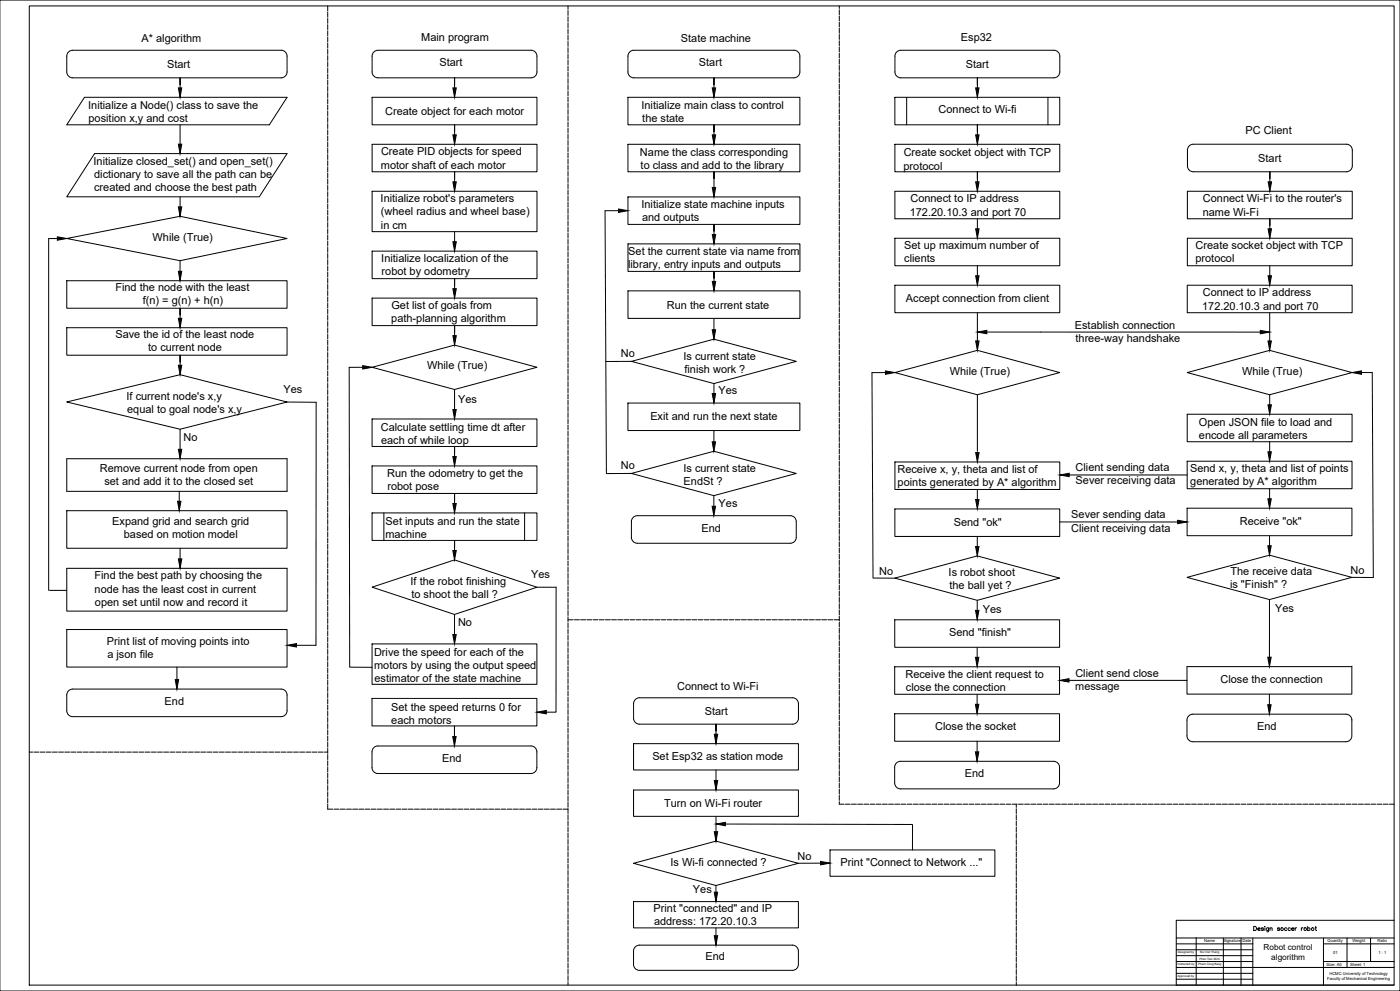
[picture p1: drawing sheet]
<svg xmlns="http://www.w3.org/2000/svg" width="1189mm" height="841mm" viewBox="0 0 1189 841" stroke-linecap="round" stroke-linejoin="round" font-family="sans-serif">
<g fill="none" stroke="#000" stroke-width=".85">
<path d="M0 0h1189v841h-1189M25 5h1159v831h-1159zM58 44l2-1h2h177a5 5 0 0 1 5 5v13a5 5 0 0 1-5 5h-177a5 5 0 0 1-5-5v-13zM317 44l2-1h2h130a5 5 0 0 1 5 5v13a5 5 0 0 1-5 5h-130a5 5 0 0 1-5-5v-13zM535 44l3-1h136a5 5 0 0 1 5 5v13a5 5 0 0 1-5 5h-136a5 5 0 0 1-5-5v-14zM762 44l3-1h130a5 5 0 0 1 5 5v13a5 5 0 0 1-5 5h-130a5 5 0 0 1-5-5v-14zM153 72v-6v13M386 72v-6v13M606 72v-6v13M830 72v-6v13M72 83h172l-15 23h-172zM316 83h140v23h-140z"/>
<path d="M533 83h146v23h-146zM760 83h140v23h-140zM770 83v23M890 83v23M153 106v16M386 112v-6v13M606 112v-6v13M830 112v-6v13M80 130h164l-24 37h-163zM316 122h140v24h-140zM533 122h146v24h-146zM760 122h140v24h-140z"/>
<path d="M1013 122a5 5 0 0 0-5 5v14a5 5 0 0 0 5 5h130a5 5 0 0 0 5-5v-14a5 5 0 0 0-5-5M1013 122h130M386 152v-6v13M606 152v-6v13M830 152v-6v13M1078 152v-6v13M153 167v13M316 162h140v35h-140zM525 179h-11l1 223h21M533 167h146v23h-146zM760 162h140v24h-140zM1008 162h140v24h-140z"/>
<path d="M386 197v13M606 196v-6v14M830 186v13M1078 191v-5v13M49 202h-8v299M57 202l96-18 91 18-91 19zM316 213h140v23h-140zM533 207h146v23h-146zM760 202h140v24h-140zM1008 202h140v24h-140zM57 238h187v24h-187zM153 221v9"/>
<path d="M606 236v-6v14M830 226v13M1078 226v13M316 253h140v23h-140zM386 242v-6v14M533 247h146v23h-146zM760 242h140v23h-140zM1008 242h140v23h-140zM57 278h187v23h-187zM153 267v-5v13M606 270v15M830 265v24"/>
<path d="M1078 265v29M386 282v-6v14M838 282h232M153 318l-96 23 96 23 91-23-91-23M153 307v-6v14M297 312v254h19M308 312h-11M316 312l70-19 70 19-70 19zM536 307l70-19 70 19-70 19zM536 307h-22M740 316l1 175M752 316h-12"/>
<path d="M760 316l70-19 70 19-70 19zM1008 316l70-19 70 19-70 19zM1156 316h9l1 174h-18M386 331v17M606 326v13M830 335v48M1078 335v13M244 341h24v207h-16M316 356h140v23h-140zM533 342h146v23h-146zM1008 352h140v23h-140zM153 364v17"/>
<path d="M606 365v15M1078 375v13M57 389h187v28h-187zM316 395h140v24h-140zM386 385v-6v13M760 392h140v23h-140zM1008 391h140v24h-140zM152 417v8M536 402l70-19 70 19-70 19zM830 415v14M908 403h100M1078 415v13"/>
<path d="M57 433h187v32h-187zM316 435h140v24h-140zM326 435v24M386 425v-6v13M445 435v24M606 421v9M671 438a5 5 0 0 1 5 5v13a5 5 0 0 1-5 5M671 438h-130a5 5 0 0 0-5 5v13a5 5 0 0 0 5 5h130M760 432h140v23h-140zM1008 431h140v24h-140zM830 455v14M900 443h100"/>
<path d="M1078 455v13M153 465v9M386 464v-5v13M57 482h187v37h-187zM316 498l70-23 70 23-70 23zM456 498h16M472 498v106h-8M742 491h18M760 491l70-19 70 19-70 18zM1008 490l70-19 70 19-70 19zM42 501h15M830 509v14"/>
<path d="M1078 509v49M57 534h187v32h-187zM386 521v17M760 526h140v23h-140zM316 546h140v35h-140zM830 549v14M150 566v11M760 566h140v23h-140zM908 577h100M1148 566h-140v23h140M1148 565v24M58 586l4-1h177a5 5 0 0 1 5 5v13a5 5 0 0 1-5 5h-177a5 5 0 0 1-5-5v-14z"/>
<path d="M316 593h140v23h-140zM539 594l2-2h2h130a5 5 0 0 1 5 5v13a5 5 0 0 1-5 5h-130a5 5 0 0 1-5-5v-13zM830 589v14M1078 589v9M386 616v9M760 606h140v23h-140zM1008 611a5 5 0 0 1 5-5h130a5 5 0 0 1 5 5M1008 611v13a5 5 0 0 0 5 5h130a5 5 0 0 0 5-5M1148 611v13M318 634l3-1h130a5 5 0 0 1 5 5v13a5 5 0 0 1-5 5h-130a5 5 0 0 1-5-5v-14zM538 631h140v22h-140zM608 620v-5v13"/>
<path d="M830 629v9M608 653v9M538 670h140v23h-140zM765 669a5 5 0 0 1-5-5v-13a5 5 0 0 1 5-5h130a5 5 0 0 1 5 5v13a5 5 0 0 1-5 5M765 669h130M608 693v13M616 699l159 1M775 700v21M538 733l70-19 70 19-70 18zM705 721h140v23h-140zM705 732l-27 1M608 751v6"/>
<path d="M538 765h140v22h-140zM608 787v7M999 796h185M1016 796v40M1039 796v40M1054 796v40M1064 796v40M1065 786h1a1.9 1.9 0 0 1 1 2 1.9 1.9 0 0 1-1 2h-1zM1068 788h2a1.1 1.1 0 0 0-1-1 1.1 1.1 0 0 0-1 2 1.1 1.1 0 0 0 1 1l1-1M1073 788h-2l2 1-1 1-1-1M1074 786h.1M1074 787v3"/>
<path d="M1077 787v4h-1M1077 788a1.1 1.1 0 0 0-1 0 1.1 1.1 0 0 0 0 1 1.1 1.1 0 0 0 1 0M1078 788h2v2M1078 787v3M1087 788h-2l2 1-1 1-1-1M1093 788a1.1 1.1 0 0 0-2 0 1.1 1.1 0 0 0 0 1 1.1 1.1 0 0 0 2 0M1096 788a1.1 1.1 0 0 0-2 0 1.1 1.1 0 0 0 0 1 1.1 1.1 0 0 0 2 0M1097 788h2a1.1 1.1 0 0 0-2 0 1.1 1.1 0 0 0 0 1 1.1 1.1 0 0 0 1 1l1-1M1100 787v3M1101 787l-1 1M1105 787v3M1106 787l-1 1"/>
<path d="M1110 788a1.1 1.1 0 0 1 2 0 1.1 1.1 0 0 1 0 1 1.1 1.1 0 0 1-2 0M1110 786v4M1117 787h1M1117 786v3l1 1M1124 796v40M1144 796v25M1164 796v20M1184 781h-185v55h185M539 804l2-2h2h130a5 5 0 0 1 5 5v11a5 5 0 0 1-5 5h-130a5 5 0 0 1-5-4v-12zM999 816h65M999 811h65M999 806h65"/>
<path d="M999 801h65M1124 816h60M1124 801h60M999 831h65M999 826h65M999 821h185"/>
<circle cx="1089" cy="788" r="1.2"/>
<circle cx="1108" cy="788" r="1.2"/>
<circle cx="1115" cy="788" r="1.2"/>
</g>
<g fill="#000" stroke="#000" stroke-width=".85">
<path d="M151 75h3l-1 8zM385 75h2l-1 8zM605 75h3l-2 8zM829 75h2l-1 8zM385 114h2l-1 8zM605 114h3l-2 8zM829 114h2l-1 8zM151 122h3l-1 8zM385 154h2l-1 8zM605 159h3l-2 8zM829 154h2l-1 8zM1077 154h3l-2 8z"/>
<path d="M151 176h3l-1 8zM525 177l8 2-8 1zM605 199h3l-2 8zM829 194h2l-1 8zM1077 194h3l-2 8zM49 201l8 1-8 2zM385 205h2l-1 8zM151 230h3l-1 8zM605 239h3l-2 8zM829 234h2l-1 8zM1077 234h3l-2 8zM385 245h2l-1 8z"/>
<path d="M151 270h3l-1 8zM605 280h3l-2 8zM385 285h2l-1 8zM829 289h2l-1 8zM830 282l8-2v3zM1070 280l8 2-8 1zM1077 289h3l-2 8zM151 310h3l-1 8zM308 310l8 2-8 1zM752 315l8 1-8 2zM1148 316l8-1v3zM605 334h3l-2 8z"/>
<path d="M385 348h2l-1 8zM1077 344h3l-2 8zM605 375h3l-2 8zM151 381h3l-1 8zM385 387h2l-1 8zM829 384h2l-1 8zM1077 383h3l-2 8zM900 403l8-1v3zM151 425h3l-2 8zM385 427h2l-1 8zM605 430h3l-2 8zM828 424h3l-1 8z"/>
<path d="M1077 423h3l-2 8zM1000 442l8 1-8 1zM151 474h3l-1 8zM385 467h2l-1 8zM828 464h3l-1 8zM1077 463h2l-1 8zM828 518h3l-1 8zM385 538h2l-1 8zM244 548l8-2v3zM828 558h3l-1 8zM1077 558h2l-1 8zM149 577h3l-2 8z"/>
<path d="M900 577l8-1v3zM828 598h3l-1 8zM1077 598h2l-1 8zM456 604l8-1v3zM384 625h3l-1 8zM607 623h2l-1 8zM828 638h3l-1 8zM607 662h2l-1 8zM608 699l8-1v3zM607 706h2l-1 8zM697 731l8 1-8 2zM607 757h2l-1 8z"/>
<path d="M607 794h2l-1 8z"/>
</g>
<!-- layer: 0 -->
<g fill="none" stroke="#000" stroke-width=".85">
<path d="M278 5v4M278 10v5M278 16v4M482 5v3M482 9v4M482 14v4M482 19v5M713 5v2M713 8v4M713 14v4M713 19v4M278 21v4"/>
<path d="M278 26v4M278 31v5M278 37v4M482 25v4M482 30v4M482 35v4M713 24v4M713 29v4M713 35v4M713 40v4M278 42v4M278 47v4"/>
<path d="M278 52v5M278 58v4M482 40v5M482 46v4M482 51v4M482 56v4M713 45v4M713 50v4M713 56v4M278 63v4M278 68v4M278 73v5"/>
<path d="M278 79v4M482 61v5M482 67v4M482 72v4M482 77v4M713 61v4M713 66v4M713 71v4M713 77v4M278 84v4M278 89v4M278 94v5"/>
<path d="M278 100v4M482 82v5M482 88v4M482 93v4M482 98v4M713 82v4M713 87v4M713 92v4M713 98v4M278 105v4M278 110v4M278 115v5"/>
<path d="M482 103v5M482 109v4M482 114v4M482 119v4M713 103v4M713 108v4M713 113v4M713 119v4M278 121v4M278 126v4M278 131v4M278 136v5"/>
<path d="M482 124v5M482 130v4M482 135v4M713 124v4M713 129v4M713 134v4M713 140v4M278 142v4M278 147v4M278 152v4M278 157v5M482 140v4"/>
<path d="M482 145v5M482 151v4M482 156v4M713 145v4M713 150v4M713 155v4M278 163v4M278 168v4M278 173v4M278 178v5M482 161v4M482 166v5"/>
<path d="M482 172v4M482 177v4M713 161v4M713 166v4M713 171v4M713 176v4M278 184v4M278 189v4M278 194v4M278 199v5M482 182v4M482 187v5"/>
<path d="M482 193v4M482 198v4M713 182v4M713 187v4M713 192v4M713 197v4M278 205v4M278 210v4M278 215v4M482 203v4M482 208v5M482 214v4"/>
<path d="M482 219v4M713 203v4M713 208v4M713 213v4M713 218v4M278 220v5M278 226v4M278 231v4M278 236v4M482 224v4M482 229v5M482 235v4"/>
<path d="M482 240v4M713 224v4M713 229v4M713 234v4M713 239v4M278 241v5M278 247v4M278 252v4M278 257v4M482 245v4M482 250v5M482 256v4"/>
<path d="M713 245v4M713 250v4M713 255v4M278 262v5M278 268v4M278 273v4M278 278v4M482 261v4M482 266v4M482 271v5M482 277v4M713 260v4"/>
<path d="M713 266v4M713 271v4M713 276v4M278 283v5M278 289v4M278 294v4M278 299v4M482 282v4M482 287v4M482 292v5M482 298v4M713 281v4"/>
<path d="M713 287v4M713 292v4M713 297v4M278 304v5M278 310v4M278 315v4M482 303v4M482 308v4M482 313v5M482 319v4M713 302v4M713 308v4"/>
<path d="M713 313v4M713 318v4M278 320v4M278 325v5M278 331v4M278 336v4M482 324v4M482 329v4M482 334v5M482 340v4M713 323v4M713 329v4"/>
<path d="M713 334v4M713 339v4M278 341v4M278 346v5M278 352v4M278 357v4M482 345v4M482 350v4M482 355v5M713 344v4M713 350v4M713 355v4"/>
<path d="M278 362v4M278 367v5M278 373v4M278 378v4M482 361v4M482 366v4M482 371v4M482 376v5M713 360v4M713 365v4M713 371v4M713 376v4"/>
<path d="M278 383v4M278 388v5M278 394v4M278 399v4M482 382v4M482 387v4M482 392v4M482 397v5M713 381v4M713 386v4M713 392v4M713 397v4"/>
<path d="M278 404v4M278 409v5M278 415v4M278 420v4M482 403v4M482 408v4M482 413v4M482 418v5M713 402v4M713 407v4M713 413v4M713 418v4"/>
<path d="M278 425v4M278 430v5M278 436v4M482 424v4M482 429v4M482 434v4M482 439v5M713 423v4M713 428v4M713 434v4M713 439v4M278 441v4"/>
<path d="M278 446v4M278 451v5M278 457v4M482 445v4M482 450v4M482 455v4M713 444v4M713 449v4M713 455v4M713 460v4M278 462v4M278 467v4"/>
<path d="M278 472v5M278 478v4M482 460v5M482 466v4M482 471v4M482 476v4M713 465v4M713 470v4M713 476v4M278 483v4M278 488v4M278 493v5"/>
<path d="M278 499v4M482 481v5M482 487v4M482 492v4M482 497v4M713 481v4M713 486v4M713 491v4M713 497v4M278 504v4M278 509v4M278 514v5"/>
<path d="M278 520v4M482 502v5M482 508v4M482 513v4M482 518v4M713 502v4M713 507v4M713 512v4M713 518v4M278 525v4M278 530v4M278 535v5"/>
<path d="M482 523v5M482 529v4M482 534v4M482 539v4M482 526h5M488 526h4M493 526h4M498 526h5M504 526h4M509 526h4M514 526h4M519 526h5"/>
<path d="M525 526h4M530 526h4M535 526h4M540 526h5M546 526h4M551 526h4M556 526h4M561 526h5M567 526h4M572 526h4M577 526h4M582 526h5"/>
<path d="M588 526h4M593 526h4M598 526h4M603 526h5M609 526h4M614 526h4M619 526h4M624 526h5M630 526h4M635 526h4M640 526h4M645 526h5"/>
<path d="M651 526h4M656 526h4M661 526h4M666 526h5M672 526h4M677 526h4M682 526h4M687 526h5M693 526h4M698 526h4M703 526h4M708 526h5"/>
<path d="M713 523v4M713 528v4M713 533v4M713 539v4M278 541v4M278 546v4M278 551v4M278 556v5M482 544v5M482 550v4M482 555v4M713 544v4"/>
<path d="M713 549v4M713 554v4M713 560v4M278 562v4M278 567v4M278 572v4M278 577v5M482 560v4M482 565v5M482 571v4M482 576v4M713 565v4"/>
<path d="M713 570v4M713 575v4M278 583v4M278 588v4M278 593v4M278 598v5M482 581v4M482 586v5M482 592v4M482 597v4M713 581v4M713 586v4"/>
<path d="M713 591v4M713 596v4M278 604v4M278 609v4M278 614v4M278 619v5M482 602v4M482 607v5M482 613v4M482 618v4M713 602v4M713 607v4"/>
<path d="M713 612v4M713 617v4M25 638h3M29 638h4M34 638h4M39 638h4M44 638h5M50 638h4M55 638h4M60 638h4M65 638h5M71 638h4"/>
<path d="M76 638h4M81 638h4M86 638h5M92 638h4M97 638h4M102 638h4M107 638h5M113 638h4M118 638h4M123 638h4M128 638h5M134 638h4"/>
<path d="M139 638h4M144 638h4M149 638h5M155 638h4M160 638h4M165 638h4M170 638h5M176 638h4M181 638h4M186 638h4M191 638h5M197 638h4"/>
<path d="M202 638h4M207 638h4M212 638h5M218 638h4M223 638h4M228 638h4M233 638h5M239 638h4M244 638h4M249 638h4M254 638h5M260 638h4"/>
<path d="M265 638h4M270 638h4M275 638h3M278 625v4M278 630v4M278 635v4M482 623v4M482 628v5M482 634v4M482 639v4M713 623v4M713 628v4"/>
<path d="M713 633v4M713 638v4M278 640v5M278 646v4M278 651v4M278 656v4M482 644v4M482 649v5M482 655v4M482 660v4M713 644v4M713 649v4"/>
<path d="M713 654v4M713 659v4M278 661v5M278 667v4M278 672v4M278 677v4M482 665v4M482 670v5M482 676v4M713 665v4M713 670v4M713 675v4"/>
<path d="M278 682v5h5M284 687h4M289 687h4M294 687h4M299 687h5M305 687h4M310 687h4M315 687h4M320 687h5M326 687h4M331 687h4M336 687h4"/>
<path d="M341 687h5M347 687h4M352 687h4M357 687h4M362 687h5M368 687h4M373 687h4M378 687h4M383 687h5M389 687h4M394 687h4M399 687h4"/>
<path d="M404 687h5M410 687h4M415 687h4M420 687h4M425 687h5M431 687h4M436 687h4M441 687h4M446 687h5M452 687h4M457 687h4M462 687h4"/>
<path d="M467 687h5M473 687h4M478 687h4M482 681v4M482 686v4M482 691v5M482 697v4M713 680v2h4M718 682h4M723 682h4M728 682h5M734 682h4"/>
<path d="M739 682h4M744 682h4M749 682h5M755 682h4M760 682h4M765 682h4M770 682h5M776 682h4M781 682h4M786 682h4M791 682h5M797 682h4"/>
<path d="M802 682h4M807 682h4M812 682h5M818 682h4M823 682h4M828 682h4M833 682h5M839 682h4M844 682h4M849 682h4M854 682h5M860 682h4"/>
<path d="M863 682v3M863 686v4M863 692v4M863 697v4M865 682h4M870 682h4M875 682h5M881 682h4M886 682h4M891 682h4M896 682h5M902 682h4"/>
<path d="M907 682h4M912 682h4M917 682h5M923 682h4M928 682h4M933 682h4M938 682h5M944 682h4M949 682h4M954 682h4M959 682h5M965 682h4"/>
<path d="M970 682h4M975 682h4M980 682h5M986 682h4M991 682h4M996 682h4M1001 682h5M1007 682h4M1012 682h4M1017 682h4M1022 682h5M1028 682h4"/>
<path d="M1033 682h4M1038 682h4M1043 682h5M1049 682h4M1054 682h4M1059 682h4M1064 682h5M1070 682h4M1075 682h4M1080 682h4M1085 682h5M1091 682h4"/>
<path d="M1096 682h4M1101 682h4M1106 682h5M1112 682h4M1117 682h4M1122 682h4M1127 682h5M1133 682h4M1138 682h4M1143 682h4M1148 682h5M1154 682h4"/>
<path d="M1159 682h4M1164 682h4M1169 682h5M1175 682h4M1180 682h4M482 702v4M482 707v4M482 712v5M482 718v4M863 702v4M863 707v4M863 713v4"/>
<path d="M863 718v4M482 723v4M482 728v4M482 733v5M482 739v4M863 723v4M863 728v4M863 734v4M863 739v4M482 744v4M482 749v4M482 754v5"/>
<path d="M482 760v4M863 744v4M863 749v4M863 755v4M863 760v4M482 765v4M482 770v4M482 775v5M863 765v4M863 770v4M863 776v4M482 781v4"/>
<path d="M482 786v4M482 791v4M482 796v5M863 781v4M863 786v4M863 791v4M863 797v4M482 802v4M482 807v4M482 812v4M482 817v5M863 802v4"/>
<path d="M863 807v4M863 812v4M863 818v4M482 823v4M482 828v4M482 833v3M863 823v4M863 828v4M863 833v3"/>
</g>
<g font-size="9.3">
<text x="120" y="36">A* algorithm</text>
<text x="358" y="35">Main program</text>
<text x="578" y="35">State machine</text>
<text x="816" y="35">Esp32</text>
<text x="142" y="58">Start</text>
<text x="373" y="56">Start</text>
<text x="594" y="56">Start</text>
<text x="820" y="57">Start</text>
<text x="75" y="92">Initialize a Node() class to save the</text>
<text x="545" y="92">Initialize main class to control</text>
<text x="327" y="98">Create object for each motor</text>
<text x="797" y="96">Connect to Wi-fi</text>
<text x="75" y="103">position x,y and cost</text>
<text x="545" y="103">the state</text>
<text x="1058" y="114">PC Client</text>
<text x="324" y="132">Create PID objects for speed</text>
<text x="543" y="133">Name the class corresponding</text>
<text x="767" y="133">Create socket object with TCP</text>
<text x="1068" y="137">Start</text>
<text x="79" y="140">Initialize closed_set() and open_set()</text>
<text x="323" y="143">motor shaft of each motor</text>
<text x="544" y="144">to class and add to the library</text>
<text x="767" y="144">protocol</text>
<text x="80" y="151">dictionary to save all the path can be</text>
<text x="80" y="162">created and choose the best path</text>
<text x="323" y="172">Initialize robot's parameters</text>
<text x="773" y="172">Connect to IP address</text>
<text x="1021" y="172">Connect Wi-Fi to the router's</text>
<text x="545" y="177">Initialize state machine inputs</text>
<text x="324" y="183">(wheel radius and wheel base)</text>
<text x="773" y="183">172.20.10.3 and port 70</text>
<text x="1021" y="183">name Wi-Fi</text>
<text x="545" y="188">and outputs</text>
<text x="323" y="194">in cm</text>
<text x="130" y="204">While (True)</text>
<text x="768" y="212">Set up maximum number of</text>
<text x="1015" y="211">Create socket object with TCP</text>
<text x="534" y="216">Set the current state via name from</text>
<text x="324" y="223">Initialize localization of the</text>
<text x="533" y="227">library, entry inputs and outputs</text>
<text x="768" y="223">clients</text>
<text x="1015" y="223">protocol</text>
<text x="324" y="234">robot by odometry</text>
<text x="98" y="247">Find the node with the least</text>
<text x="1021" y="252">Connect to IP address</text>
<text x="769" y="257">Accept connection from client</text>
<text x="121" y="258">f(n) = g(n) + h(n)</text>
<text x="332" y="262">Get list of goals from</text>
<text x="566" y="263">Run the current state</text>
<text x="1021" y="263">172.20.10.3 and port 70</text>
<text x="332" y="273">path-planning algorithm</text>
<text x="913" y="279">Establish connection</text>
<text x="98" y="287">Save the id of the least node</text>
<text x="913" y="290">three-way handshake</text>
<text x="126" y="298">to current node</text>
<text x="527" y="303">No</text>
<text x="580" y="305">Is current state</text>
<text x="363" y="313">While (True)</text>
<text x="581" y="316">finish work ?</text>
<text x="807" y="318">While (True)</text>
<text x="1055" y="318">While (True)</text>
<text x="241" y="333">Yes</text>
<text x="610" y="334">Yes</text>
<text x="107" y="339">If current node's x,y</text>
<text x="389" y="342">Yes</text>
<text x="108" y="350">equal to goal node's x,y</text>
<text x="552" y="356">Exit and run the next state</text>
<text x="323" y="366">Calculate settling time dt after</text>
<text x="1018" y="361">Open JSON file to load and</text>
<text x="156" y="374">No</text>
<text x="324" y="377">each of while loop</text>
<text x="1018" y="373">encode all parameters</text>
<text x="85" y="400">Remove current node from open</text>
<text x="527" y="398">No</text>
<text x="580" y="400">Is current state</text>
<text x="762" y="401">Receive x, y, theta and list of</text>
<text x="913" y="400">Client sending data</text>
<text x="1011" y="401">Send x, y, theta and list of points</text>
<text x="329" y="405">Run the odometry to get the</text>
<text x="89" y="412">set and add it to the closed set</text>
<text x="581" y="411">EndSt ?</text>
<text x="762" y="412">points generated by A* algorithm</text>
<text x="913" y="411">Sever receiving data</text>
<text x="1011" y="412">generated by A* algorithm</text>
<text x="329" y="416">robot pose</text>
<text x="610" y="430">Yes</text>
<text x="910" y="440">Sever sending data</text>
<text x="95" y="446">Expand grid and search grid</text>
<text x="327" y="446">Set inputs and run the state</text>
<text x="810" y="446">Send &quot;ok&quot;</text>
<text x="1053" y="446">Receive &quot;ok&quot;</text>
<text x="596" y="451">End</text>
<text x="910" y="451">Client receiving data</text>
<text x="105" y="457">based on motion model</text>
<text x="327" y="457">machine</text>
<text x="80" y="492">Find the best path by choosing the</text>
<text x="451" y="491">Yes</text>
<text x="747" y="488">No</text>
<text x="806" y="489">Is robot shoot</text>
<text x="1045" y="488">The receive data</text>
<text x="1147" y="487">No</text>
<text x="349" y="496">If the robot finishing</text>
<text x="80" y="503">node has the least cost in current</text>
<text x="806" y="500">the ball yet ?</text>
<text x="1045" y="499">is &quot;Finish&quot; ?</text>
<text x="349" y="507">to shoot the ball ?</text>
<text x="81" y="514">open set until now and record it</text>
<text x="835" y="520">Yes</text>
<text x="1083" y="519">Yes</text>
<text x="389" y="532">No</text>
<text x="806" y="540">Send &quot;finish&quot;</text>
<text x="91" y="547">Print list of moving points into</text>
<text x="318" y="556">Drive the speed for each of the</text>
<text x="91" y="558">a json file</text>
<text x="318" y="568">motors by using the output speed</text>
<text x="769" y="576">Receive the client request to</text>
<text x="913" y="574">Client send close</text>
<text x="318" y="579">estimator of the state machine</text>
<text x="1036" y="579">Close the connection</text>
<text x="575" y="585">Connect to Wi-Fi</text>
<text x="769" y="587">close the connection</text>
<text x="913" y="585">message</text>
<text x="140" y="598">End</text>
<text x="332" y="603">Set the speed returns 0 for</text>
<text x="599" y="607">Start</text>
<text x="332" y="614">each motors</text>
<text x="794" y="619">Close the socket</text>
<text x="1068" y="620">End</text>
<text x="375" y="647">End</text>
<text x="554" y="645">Set Esp32 as station mode</text>
<text x="819" y="660">End</text>
<text x="564" y="685">Turn on Wi-Fi router</text>
<text x="677" y="730">No</text>
<text x="569" y="735">Is Wi-fi connected ?</text>
<text x="714" y="735">Print &quot;Connect to Network ...&quot;</text>
<text x="588" y="757">Yes</text>
<text x="555" y="774">Print &quot;connected&quot; and IP</text>
<text x="555" y="785">address: 172.20.10.3</text>
<text x="599" y="815">End</text>
</g>
<g font-size="7">
<text x="1073" y="806">Robot control</text>
<text x="1080" y="814">algorithm</text>
</g>
<g font-size="3.5">
<text x="1023" y="800">Name</text>
<text x="1039" y="800">Signature</text>
<text x="1055" y="800">Date</text>
<text x="1127" y="799">Quantity</text>
<text x="1148" y="799">Weight</text>
<text x="1170" y="800">Ratio</text>
<text x="1132" y="810">01</text>
<text x="1171" y="810">1 : 1</text>
<text x="1126" y="820">Size: A0</text>
<text x="1147" y="820">Sheet: 1</text>
<text x="1129" y="827">HCMC University of Technology</text>
<text x="1127" y="832">Faculty of Mechanical Engineering</text>
</g>
<g font-size="2.5">
<text x="1000" y="809">Designed by</text>
<text x="1019" y="809">Bui Viet Thang</text>
<text x="1019" y="814">Phan Tien Minh</text>
<text x="1000" y="819">Instructed by</text>
<text x="1017" y="819">Pham Cong Bang</text>
<text x="1000" y="829">Approved by</text>
</g>
</svg>
